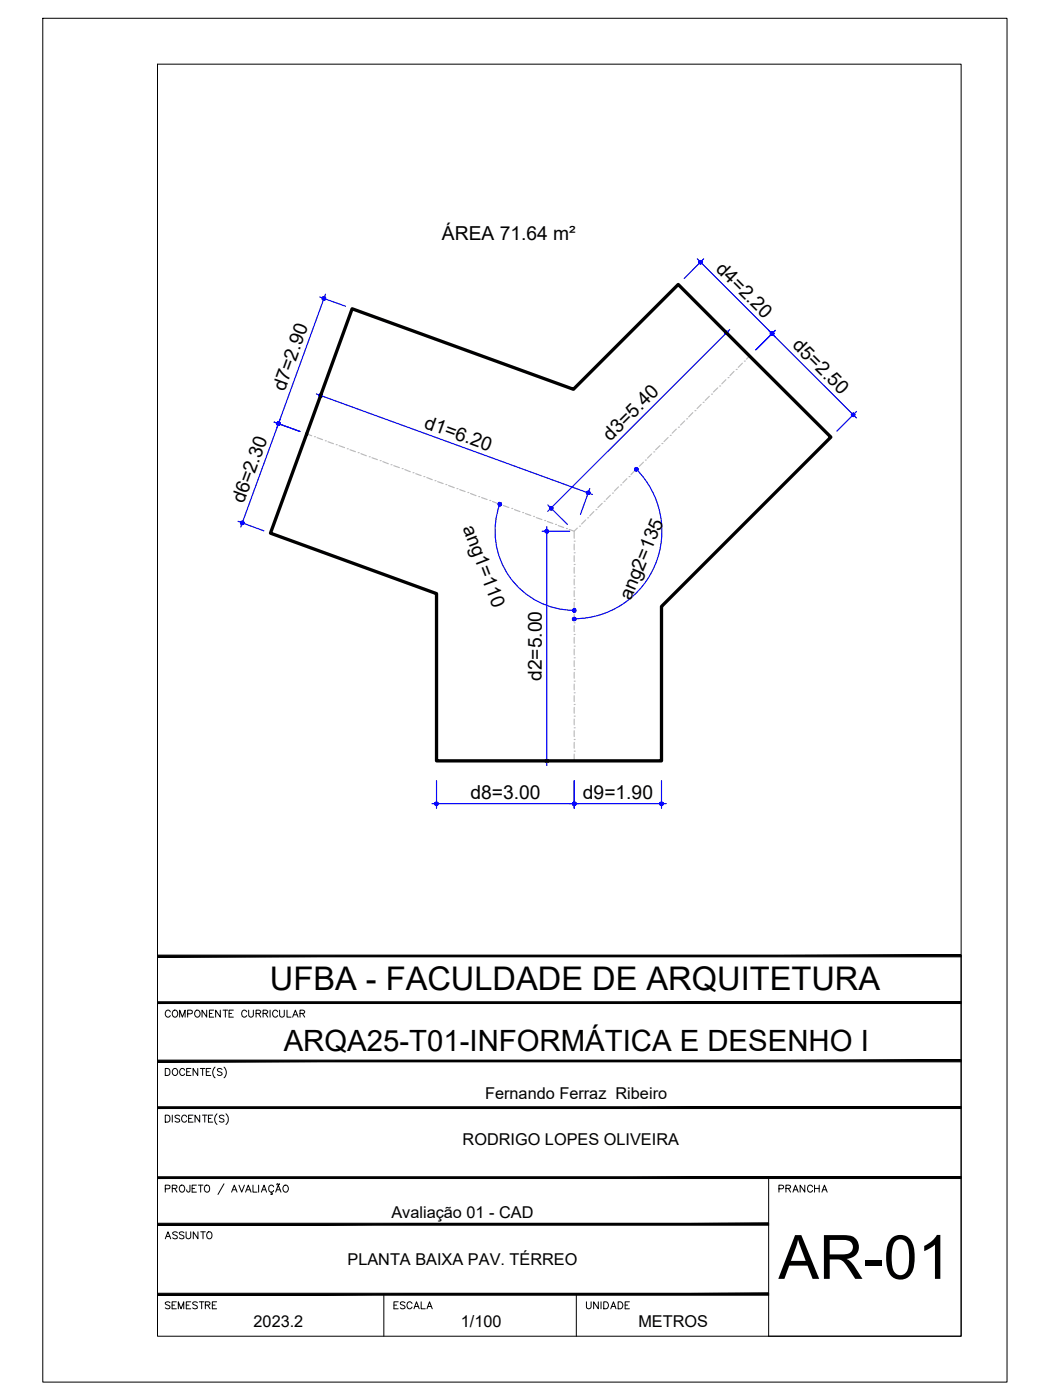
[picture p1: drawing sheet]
<svg xmlns="http://www.w3.org/2000/svg" width="229mm" height="305mm" viewBox="0 0 229 305" stroke-linecap="round" stroke-linejoin="round" font-family="sans-serif">
<!-- layer: ARQ_EIXO CINZA 04 -->
<g fill="none" stroke="#bababa" stroke-width=".25">
<path d="M161.6 79.1l-.9 .9M162.1 78.6h.1M163.2 77.5l-.7 .7M66.8 94.5l1.1 .4M68.5 95.1h.1M69 95.3l1.2 .4M70.8 96h.1M71.4 96.2l1.2 .4M73.2 96.8h.1M73.8 97l1.2 .5M75.6 97.7h.1M76.2 97.9l1.2 .4"/>
<path d="M78 98.6h.1M78.6 98.8l1.2 .4M80.4 99.4h.1M81 99.7l1.2 .4M141.9 98.8l-.9 .9M142.3 98.4h.1M143.7 97l-1 .9M144.1 96.6h.1M145.5 95.3l-.9 .8M145.9 94.8h.1M147.2 93.4l-.9 .9M147.7 93h.1"/>
<path d="M149.1 91.7l-.9 .8M149.5 91.2h.1M150.8 89.8l-.9 1M151.3 89.4h.1M152.7 88.1l-.9 .8M153.1 87.6h.1M154.4 86.3l-.9 .9M154.9 85.8h.1M156.3 84.5l-1 .8M156.7 84h.1M158 82.7l-.9 .9M158.5 82.2h.1"/>
<path d="M159.8 80.9l-.9 .9M160.3 80.4h.1M82.8 100.3h.1M83.4 100.5l1.1 .5M85.1 101.2h.1M85.7 101.4l1.3 .4M87.5 102h.1M88.1 102.2l1.2 .5M89.9 102.9h.1M90.5 103.1l1.2 .4M92.3 103.8h.1M92.9 104l1.2 .4"/>
<path d="M94.7 104.6h.1M95.3 104.9l1.2 .4M97.1 105.5h.1M97.7 105.7l1.2 .5M99.5 106.4h.1M100.1 106.6l1.2 .4M101.9 107.2h.1M102.4 107.4l1.2 .5M104.2 108.1h.1M104.9 108.3l1.1 .5M106.6 109h.1M107.2 109.2l1.2 .4"/>
<path d="M109 109.9h.1M109.6 110.1l1.2 .4M111.4 110.7h.1M112 111l1.2 .4M113.8 111.6h.1M114.4 111.8l1.2 .4M116.2 112.4h.1M116.8 112.7l1.2 .4M118.6 113.3h.1M119.2 113.5l1.2 .5M120.9 114.2h.1M121.5 114.4l1.2 .5"/>
<path d="M123.3 115.1h.1M124 115.3l1 .4M125 117.8h.1M125 118.4v1.3M125.7 115l-.7 .7v1.5M126.2 114.6h.1M127.5 113.2l-.9 .9M127.9 112.7h.1M129.3 111.4l-.9 .9M129.8 111h.1M131.1 109.6l-.9 .9M131.5 109.1h.1"/>
<path d="M132.9 107.8l-.9 .9M133.3 107.4h.1M134.7 106l-.9 .9M135.1 105.6h.1M136.5 104.2l-.9 .9M136.9 103.8h.1M138.3 102.4l-.9 .9M138.7 102h.1M140.1 100.6l-.9 .9M140.5 100.2h.1M125 138.1h.1M125 135.6h.1"/>
<path d="M125 133.1h.1M125 130.5h.1M125 128h.1M125 125.4h.1M125 122.9h.1M125 120.4h.1M125 121v1.3M125 123.5v1.3M125 126.1v1.2M125 128.6v1.3M125 131.1v1.3M125 133.7v1.3"/>
<path d="M125 136.2v1.3M125 138.8v1.2M125 158.5h.1M125 155.9h.1M125 153.4h.1M125 150.8h.1M125 148.3h.1M125 145.8h.1M125 143.2h.1M125 140.7h.1M125 141.3v1.3M125 143.8v1.3"/>
<path d="M125 146.4v1.3M125 148.9v1.3M125 151.5v1.2M125 154v1.3M125 156.5v1.3M125 159.1v1.3M125 163.5h.1M125 161h.1M125 161.6v1.3M125 164.2v1.5"/>
</g>
<!-- layer: COTA AZUL -->
<g fill="none" stroke="#00f" stroke-width=".25">
<path d="M151.8 56.3l17 17M153.2 56.3l-4.2 4.3M69.6 64.6l5.6 2.1M70.9 64.1l-18.5 50.7M157.4 71.8l4.3 4.2M158.9 71.8l-39.6 39.5M167.3 71.9l19.2 19.1M168.8 71.9l-4.3 4.3M59.7 91.9l5.6 2M68.9 85.8l60.1 21.9M70.1 85.2l-2 5.6M186.5 89.6l-4.3 4.3"/>
<path d="M51.8 113.5l5.6 2.1M108.8 109.7a17.3 17.3 0 0 0 16.2 23.2M118 115.7h6M119 114.7v52M119.3 109.9l4.2 4.3M128.4 106.4l-2 5.6M138.5 102.1a19.1 19.1 0 0 1 4.2 20.8 19.1 19.1 0 0 1-17.7 11.8M94 175h51M95 170v6M118 165.7h6M125 170v6M144 170v6"/>
</g>
<!-- layer: 0 -->
<g fill="#00f" stroke="#00f" stroke-width=".22">
<path d="M69.5 86l-.1 .1h.4zM69.4 86.1h.4l-.3 .3zM69.5 86.4h.2l.1-.3z"/>
<path d="M69.8 86.1l-.1 .3 .1 .1zM69.8 86.1l.3 .3-.3 .1zM69.8 86.1l.3 .3v-.2z"/>
<path d="M69.8 86.1l.3 .1 .1-.2zM69.8 86.1l.3-.2 .1 .1zM69.9 85.8l-.1 .3 .3-.2z"/>
<path d="M69.7 85.7l.1 .4 .1-.3zM69.6 85.8l.1-.1 .1 .4zM69.6 85.8l-.1 .2 .3 .1z"/>
<path d="M128.1 107.3l.3 .1v-.2zM128.1 107.3l.3-.2v.1zM128.2 106.9l-.1 .4 .3-.2z"/>
<path d="M128 106.9l.1 .4 .1-.4zM127.8 107l.2-.1 .1 .4zM127.8 107l-.1 .2 .4 .1z"/>
<path d="M127.7 107.2v.2l.4-.1zM127.7 107.4l.4-.1-.3 .2zM127.8 107.5l.1 .2 .2-.4z"/>
<path d="M128.1 107.3l-.2 .4h.2zM128.1 107.3l.2 .3-.2 .1zM128.1 107.3l.2 .3 .1-.2z"/>
<path d="M118.9 115.4l.1 .3v-.4zM118.7 115.5l.2-.1 .1 .3zM118.7 115.5v.2h.3z"/>
<path d="M118.7 115.7v.2l.3-.2zM118.7 115.9l.3-.2-.1 .3zM119 115.7l-.1 .3h.1z"/>
<path d="M119 115.7v.3h.3zM119 115.7l.4 .2-.1 .1zM119 115.7l.4 .2v-.2z"/>
<path d="M119 115.7h.4v-.2zM119.3 115.4l.1 .1-.4 .2zM119 115.3v.4l.3-.3z"/>
<path d="M119 165.7v.3h.3zM119 165.7l.4 .2-.1 .1zM119 165.7l.4 .2v-.2z"/>
<path d="M119 165.7h.4v-.2zM119.3 165.4l.1 .1-.4 .2zM119 165.3v.4l.3-.3z"/>
<path d="M118.9 165.4l.1 .3v-.4zM118.7 165.5l.2-.1 .1 .3zM118.7 165.5v.2h.3z"/>
<path d="M118.7 165.7v.2l.3-.2zM118.7 165.9l.3-.2-.1 .3zM119 165.7l-.1 .3h.1z"/>
<path d="M120 110.6l-.3 .3 .2 .1zM120 110.6l.1 .4h-.2zM120 110.6l.1 .4 .1-.1z"/>
<path d="M120 110.6l.2 .3 .2-.2zM120 110.6l.4-.1v.2zM120 110.6l.4-.1-.2-.1z"/>
<path d="M120.1 110.3l-.1 .3 .2-.2zM119.9 110.3h.2l-.1 .3zM119.7 110.4l.3 .2-.1-.3z"/>
<path d="M119.7 110.4l-.1 .1 .4 .1zM119.6 110.5l.4 .1-.4 .1zM119.6 110.7l.1 .2 .3-.3z"/>
<path d="M158.2 72.1v.3l.2-.2zM158.1 72.1h.1v.3zM157.9 72.2l.3 .2-.1-.3z"/>
<path d="M157.9 72.2l-.1 .1 .4 .1zM157.8 72.3l.4 .1-.4 .2zM157.8 72.6l.1 .1 .3-.3z"/>
<path d="M158.2 72.4l-.3 .3 .2 .1zM158.2 72.4v.4h-.1zM158.2 72.4v.4l.2-.1z"/>
<path d="M158.2 72.4l.2 .3 .1-.1zM158.2 72.4l.3-.1v.3zM158.2 72.4l.3-.1-.1-.1z"/>
<path d="M152.2 56.8l-.1 .2 .4 .1zM152.1 57l.4 .1-.4 .1zM152.1 57.2l.1 .1 .3-.2z"/>
<path d="M152.2 57.3l.2 .1 .1-.3zM152.5 57.1l.1 .3h-.2zM152.5 57.1l.1 .3 .2-.1z"/>
<path d="M152.5 57.1l.3 .2 .1-.1zM152.5 57.1l.4-.1v.2zM152.8 56.8l-.3 .3 .4-.1z"/>
<path d="M152.6 56.7l-.1 .4 .3-.3zM152.4 56.7h.2l-.1 .4zM152.2 56.8l.3 .3-.1-.4z"/>
<path d="M168.1 72.6l.2 .3 .1-.2zM168.1 72.6l.3-.1v.2zM168.3 72.3l-.2 .3 .3-.1z"/>
<path d="M168.1 72.3v.3l.2-.3zM168 72.3h.1v.3zM167.8 72.3l.3 .3-.1-.3z"/>
<path d="M167.8 72.3l-.1 .2 .4 .1zM167.7 72.5l.4 .1-.4 .1zM167.7 72.7l.1 .2 .3-.3z"/>
<path d="M168.1 72.6l-.3 .3 .2 .1zM168.1 72.6v.4h-.1zM168.1 72.6v.4l.2-.1z"/>
<path d="M167.8 72.3l-.1 .2 .4 .1zM167.7 72.5l.4 .1-.4 .1zM167.7 72.7l.1 .2 .3-.3z"/>
<path d="M168.1 72.6l-.3 .3 .2 .1zM168.1 72.6v.4h-.1zM168.1 72.6v.4l.2-.1z"/>
<path d="M168.1 72.6l.2 .3 .1-.2zM168.1 72.6l.3-.1v.2zM168.3 72.3l-.2 .3 .3-.1z"/>
<path d="M168.1 72.3v.3l.2-.3zM168 72.3h.1v.3zM167.8 72.3l.3 .3-.1-.3z"/>
<path d="M185.8 90.3l.2 .3 .1-.2zM185.8 90.3l.3-.1v.2zM185.8 90.3l.3-.1-.1-.2z"/>
<path d="M185.8 90v.3l.2-.3zM185.7 90h.1v.3zM185.5 90l.3 .3-.1-.3z"/>
<path d="M185.5 90l-.1 .2 .4 .1zM185.4 90.2l.4 .1-.4 .1zM185.4 90.4l.1 .2 .3-.3z"/>
<path d="M185.5 90.6l.2 .1 .1-.4zM185.8 90.3v.4h-.1zM185.8 90.3v.4l.2-.1z"/>
<path d="M60.5 91.9l.1 .3 .1-.3zM60.4 91.9h.1l.1 .3zM60.4 91.9l-.2 .2 .4 .1z"/>
<path d="M60.2 92.1v.2l.4-.1zM60.2 92.3l.4-.1-.3 .3zM60.3 92.5l.2 .1 .1-.4z"/>
<path d="M60.6 92.2l-.1 .4h.2zM60.6 92.2l.2 .3-.1 .1zM60.6 92.2l.2 .3 .2-.1z"/>
<path d="M60.6 92.2l.4 .2v-.2zM60.6 92.2l.3-.2 .1 .2zM60.7 91.9l-.1 .3 .3-.2z"/>
<path d="M52.7 113.8l-.1 .4h.2zM52.7 113.8l.3 .3-.2 .1zM52.7 113.8l.3 .3 .1-.1z"/>
<path d="M52.7 113.8l.4 .2v-.2zM52.7 113.8l.3-.2 .1 .2zM52.9 113.5l-.2 .3 .3-.2z"/>
<path d="M52.7 113.5v.3l.2-.3zM52.5 113.5h.2v.3zM52.5 113.5l-.1 .2 .3 .1z"/>
<path d="M52.4 113.7v.2l.3-.1zM52.4 113.9l.3-.1-.2 .3zM52.5 114.1l.1 .1 .1-.4z"/>
<path d="M60.6 92.2l-.1 .4h.2zM60.6 92.2l.2 .3-.1 .1zM60.6 92.2l.2 .3 .2-.1z"/>
<path d="M60.6 92.2l.4 .2v-.2zM60.6 92.2l.3-.2 .1 .2zM60.7 91.9l-.1 .3 .3-.2z"/>
<path d="M60.5 91.9l.1 .3 .1-.3zM60.4 91.9h.1l.1 .3zM60.4 91.9l-.2 .2 .4 .1z"/>
<path d="M60.2 92.1v.2l.4-.1zM60.2 92.3l.4-.1-.3 .3zM60.3 92.5l.2 .1 .1-.4z"/>
<path d="M70.5 64.6v.4l.2-.4zM70.3 64.7l.2-.1v.4zM70.3 64.7l-.1 .2 .3 .1z"/>
<path d="M70.2 64.9l-.1 .2 .4-.1zM70.1 65.1l.4-.1-.3 .2zM70.2 65.2l.2 .1 .1-.3z"/>
<path d="M70.5 65l-.1 .3 .2 .1zM70.5 65l.3 .3-.2 .1zM70.5 65l.3 .3 .1-.2z"/>
<path d="M70.5 65l.4 .1v-.2zM70.5 65l.3-.3 .1 .2zM70.7 64.6l-.2 .4 .3-.3z"/>
<path d="M125 175h.4l-.1-.2zM125.2 174.7l.1 .1-.3 .2zM125 174.6v.4l.2-.3z"/>
<path d="M124.8 174.7l.2 .3v-.4zM124.8 174.7l.2 .3-.3-.2zM124.7 174.8l-.1 .2h.4z"/>
<path d="M124.6 175l.1 .2 .3-.2zM124.7 175.2l.3-.2-.2 .3zM125 175l-.2 .3h.2z"/>
<path d="M125 175v.3h.2zM125 175l.3 .2-.1 .1zM125 175l.3 .2 .1-.2z"/>
<path d="M94.7 175v.2l.3-.2zM94.7 175.2l.3-.2-.2 .3zM95 175l-.2 .3h.2z"/>
<path d="M95 175v.3h.2zM95 175l.3 .2-.1 .1zM95 175l.3 .2 .1-.2z"/>
<path d="M95 175h.4l-.1-.2zM95.2 174.7l.1 .1-.3 .2zM95 174.6v.4l.2-.3z"/>
<path d="M94.8 174.7l.2 .3v-.4zM94.8 174.7l.2 .3-.3-.2zM94.7 174.8v.2h.3z"/>
<path d="M144 175h.4v-.2zM144.2 174.7l.2 .1-.4 .2zM144 174.6v.4l.2-.3z"/>
<path d="M143.8 174.7l.2 .3v-.4zM143.7 174.8l.1-.1 .2 .3zM143.7 174.8l-.1 .2h.4z"/>
<path d="M143.6 175l.1 .2 .3-.2zM143.7 175.2l.3-.2-.2 .3zM144 175l-.2 .3h.2z"/>
<path d="M144 175v.3h.2zM144 175l.4 .2-.2 .1zM144 175l.4 .2v-.2z"/>
<path d="M124.6 175l.1 .2 .3-.2zM124.7 175.2l.3-.2-.2 .3zM125 175l-.2 .3h.2z"/>
<path d="M125 175v.3h.2zM125 175l.3 .2-.1 .1zM125 175l.3 .2 .1-.2z"/>
<path d="M125 175h.4l-.1-.2zM125.2 174.7l.1 .1-.3 .2zM125 174.6v.4l.2-.3z"/>
<path d="M124.8 174.7l.2 .3v-.4zM124.8 174.7l.2 .3-.3-.2zM124.7 174.8l-.1 .2h.4z"/>
<path d="M108.8 109.4v.4l.2-.4zM108.6 109.5l.2-.1v.4zM108.6 109.5l-.1 .1 .3 .2z"/>
<path d="M108.5 109.6v.3l.3-.1zM108.5 109.9l.3-.1-.3 .2zM108.5 110l.2 .2 .1-.4z"/>
<path d="M108.8 109.8l-.1 .4h.2zM108.8 109.8l.3 .3-.2 .1zM108.8 109.8l.3 .3 .1-.2z"/>
<path d="M108.8 109.8l.4 .1v-.2zM109.1 109.5l.1 .2-.4 .1zM109 109.4l-.2 .4 .3-.3z"/>
<path d="M125 132.9h.4l-.1-.2zM125.2 132.6l.1 .1-.3 .2zM125 132.5v.4l.2-.3z"/>
<path d="M124.8 132.6l.2 .3v-.4zM124.8 132.6l.2 .3-.3-.2zM124.7 132.7l-.1 .2h.4z"/>
<path d="M124.6 132.9l.1 .2 .3-.2zM124.7 133.1l.3-.2-.2 .3zM125 132.9l-.2 .3 .2 .1z"/>
<path d="M125 132.9v.4l.2-.1zM125 132.9l.3 .2-.1 .1zM125 132.9l.3 .2 .1-.2z"/>
<path d="M124.6 134.7l.1 .3 .3-.3zM124.7 135l.3-.3-.2 .4zM125 134.7l-.2 .4h.2z"/>
<path d="M125 134.7v.4h.2zM125 134.7l.3 .3-.1 .1zM125 134.7l.3 .3 .1-.3z"/>
<path d="M125 134.7h.4l-.1-.1zM125.2 134.5l.1 .1-.3 .1zM125 134.4v.3l.2-.2z"/>
<path d="M124.8 134.5l.2 .2v-.3zM124.8 134.5l.2 .2-.3-.1zM124.7 134.6l-.1 .1h.4z"/>
<path d="M138.3 101.9l-.1 .2 .3 .1zM138.2 102.1l.3 .1-.3 .1zM138.2 102.3l.1 .1 .2-.2z"/>
<path d="M138.5 102.2l-.2 .2 .1 .1zM138.5 102.2l.1 .3h-.2zM138.5 102.2l.1 .3 .2-.1z"/>
<path d="M138.5 102.2l.3 .2 .1-.1zM138.5 102.2l.4-.1v.2zM138.8 101.9l-.3 .3 .4-.1z"/>
<path d="M138.6 101.8l-.1 .4 .3-.3zM138.4 101.8h.2l-.1 .4zM138.3 101.9l.2 .3-.1-.4z"/>
</g>
<path d="M76.7 67.2l48.1 17.6 22.9-22.9 33.2 33.3-36.9 36.8v33.7h-49v-36.5l-36.1-13.1z" fill="none" stroke="#000" stroke-width=".72"/>
<!-- layer: MRG_EXTERNA -->
<path d="M9.3 4h209.9v296.9h-209.9z" fill="none" stroke="#000" stroke-width=".22"/>
<!-- layer: MRG_INTERNA -->
<path d="M34.3 14h175v276.9h-175z" fill="none" stroke="#000" stroke-width=".22"/>
<!-- layer: SIMB_01 -->
<g fill="#000" stroke="#000" stroke-width=".22">
<path d="M34.3 218.1v.4l175-.4zM34.3 218.5l175-.4v.4z"/>
<path d="M34.3 207.9v.4l175-.4zM34.3 208.3l175-.4v.4z"/>
<path d="M34.3 230.8v.4l175-.4zM34.3 231.2l175-.4v.4z"/>
<path d="M34.3 256.2v.4l175-.4zM34.3 256.6l175-.4v.4z"/>
<path d="M34.3 241v.3l175-.3zM34.3 241.3l175-.3v.3z"/>
<path d="M34.3 266.3v.4l133-.4zM34.3 266.7l133-.4v.4z"/>
<path d="M34.3 282h133v-.4zM34.3 281.6h133l-133 .4z"/>
</g>
<g fill="none" stroke="#000" stroke-width=".22">
<path d="M45 219.9v1.5l-1-1.5v1.5M46.5 219.9h-.9v1.5h.9M48 219.9v1.5l-1.1-1.5v1.5M48.6 219.9h1M49.1 219.9v1.5M50.8 219.9h-.9v1.5h.9M54.1 219.9v1.1l.5 .4h.3l.3-.4v-1.1M58.8 219.9v1.5M60.9 219.9v1.1l.4 .4 .5-.2 .1-1.3M62.5 219.9v1.5h.9M209.3 208.1v82.8h-42v-34.5M36 232.6h.5a.82 .82 0 0 1 .5 .8 .82 .82 0 0 1-.5 .7h-.5z"/>
<path d="M37.1 220.3a.56 .56 0 0 0-.7-.4 .56 .56 0 0 0-.4 .6 .63 .63 0 0 0 .2 .8 .63 .63 0 0 0 .9-.2M37.7 220.1a.72 .72 0 0 1 1 .2 .72 .72 0 0 1-.3 1.1 .72 .72 0 0 1-.9-.4 .72 .72 0 0 1 .2-.9zM37.7 232.8a.72 .72 0 0 1 1 .2 .72 .72 0 0 1-.3 1.1 .72 .72 0 0 1-.9-.4 .72 .72 0 0 1 .2-.9zM39.1 221.4v-1.5l.6 1.5 .6-1.5v1.5M40.2 233a.56 .56 0 0 0-.6-.4 .56 .56 0 0 0-.5 .6 .63 .63 0 0 0 .3 .8 .63 .63 0 0 0 .8-.2M40.6 233.3h.6M40.9 220.7l.9-.1v-.5l-.3-.2h-.6v1.5M41.6 232.6h-1v1.5h1M42.7 220a.71 .71 0 0 1 .9 .7 .71 .71 0 0 1-.9 .7l-.3-.5v-.4zM43.1 232.6v1.5l-1.1-1.5v1.5M43.6 232.6h1M44.1 232.6v1.5"/>
<path d="M44.9 233.3h.6M45.6 220.6h.5M45.9 232.6h-1v1.5h1M46.8 232.3a1.57 1.57 0 0 0 0 2.4M48.3 232.8l-.3-.2-.7 .2 .2 .4 .5 .2 .3 .3v.2l-.3 .2-.7-.2M48.8 232.3a1.57 1.57 0 0 1 0 2.4M49.9 220.6h.5M53.7 220.3a.56 .56 0 0 0-.6-.4 .56 .56 0 0 0-.5 .6 .63 .63 0 0 0 .3 .8 .63 .63 0 0 0 .8-.2M55.8 220.6h.8l.2-.4-.4-.3h-.6v1.5M56.3 220.6l.5 .8M57.3 220.6h.8l.2-.4-.4-.3h-.6v1.5M57.8 220.6l.5 .8"/>
<path d="M60.5 220.3a.56 .56 0 0 0-.7-.4 .56 .56 0 0 0-.4 .6 .63 .63 0 0 0 .2 .8 .63 .63 0 0 0 .9-.2M63.7 221.4l.6-1.5 .6 1.5M63.9 220.9h.7M65.3 220.6h.9l.1-.4-.3-.3h-.7v1.5M65.8 220.6l.5 .8M36 242.8h.5a.82 .82 0 0 1 .5 .7 .82 .82 0 0 1-.5 .8h-.5zM36 258.8l.9-.1 .1-.6-1-.1v1.5M37.5 258.7l1-.1v-.5l-1-.1v1.5M37.5 242.8v1.5M38 258.7l.5 .8M39.1 243l-.3-.2-.7 .2 .2 .4 .7 .3 .1 .2v.2l-.3 .2-.7-.2M39.2 258.2a.72 .72 0 0 1 1 .2 .72 .72 0 0 1-.3 1.1 .72 .72 0 0 1-.9-.4 .72 .72 0 0 1 .2-.9z"/>
<path d="M40.6 243.2a.56 .56 0 0 0-.6-.4 .56 .56 0 0 0-.5 .6 .63 .63 0 0 0 .3 .8 .63 .63 0 0 0 .8-.2M41.1 243.5h.6M41.4 258l-.1 1.4-.4 .1-.2-.1-.1-.4M41.8 258.7h.6M42 242.8h-.9v1.5h.9M42.8 258h-1v1.5h1M43.2 258h1M43.5 242.8v1.5l-1-1.5v1.5M43.7 258v1.5M44.1 242.8h1M44.6 242.8v1.5M44.6 258.2a.63 .63 0 0 1 .8-.1 .63 .63 0 0 1 .2 .9 .57 .57 0 0 1-.5 .6 .57 .57 0 0 1-.6-.6z"/>
<path d="M45.4 243.5h.5M46.3 242.8h-.9v1.5h.9M47.2 242.5a1.57 1.57 0 0 0 0 2.3M48.8 243l-.4-.2-.6 .2 .1 .4 .7 .3 .2 .2v.2l-.4 .2-.6-.2M48.8 257.7l-1.3 2.4M49.2 242.5a1.57 1.57 0 0 1 0 2.3M50.4 259.5l.6-1.5 .6 1.5M50.7 259h.7M52 258l.6 1.5 .6-1.5M53.5 259.5l.6-1.5 .6 1.5M53.7 259h.7M55.1 258v1.5h.9"/>
<path d="M56.3 258v1.5M56.9 259.5l.6-1.5 .5 1.5M57.1 259h.7M59.1 259.5v.3l.2 .2h-.4M59.6 258.4a.6 .6 0 0 0-.9-.3 .6 .6 0 0 0-.2 .9 .54 .54 0 0 0 .4 .5 .54 .54 0 0 0 .7-.3M60 259.5l.6-1.5 .6 1.5M60.2 259h.8M60.3 257.8l-.1 .1M60.3 257.8h.2M60.5 257.8l.1 .1M60.6 257.9h.2M60.9 257.7l-.1 .2"/>
<path d="M61.8 258.2a.72 .72 0 0 1 1 .2 .72 .72 0 0 1-.3 1.1 .72 .72 0 0 1-.9-.4 .72 .72 0 0 1 .2-.9zM83.6 281.8v9.1M125.5 281.8v9.1"/>
</g>
<text font-size="13.3" x="169.5" y="278.4">AR-01</text>
<text font-size="7.1" x="58.8" y="215.6">UFBA - FACULDADE DE ARQUITETURA</text>
<text font-size="6.4" x="61.8" y="228.9">ARQA25-T01-INFORMÁTICA E DESENHO I</text>
<g font-size="4.4">
<text x="168.3" y="260.7">PRANCHA</text>
<text x="34.9" y="270.9">ASSUNTO</text>
<text x="34.9" y="286.1">SEMESTRE</text>
<text x="84.7" y="286.1">ESCALA</text>
<text x="126.3" y="286.1">UNIDADE</text>
</g>
<g font-size="4.2">
<text x="96.2" y="52.3">ÁREA 71.64 m²</text>
<text x="155.7" y="58.7" transform="rotate(45 155.7 58.7)">d4=2.20</text>
<text x="172.3" y="75.4" transform="rotate(45 172.3 75.4)">d5=2.50</text>
<text x="62" y="85.4" transform="rotate(-70 62 85.4)">d7=2.90</text>
<text x="92.2" y="93.1" transform="rotate(20 92.2 93.1)">d1=6.20</text>
<text x="132.9" y="96.2" transform="rotate(-45 132.9 96.2)">d3=5.40</text>
<text x="53.1" y="109.8" transform="rotate(-70 53.1 109.8)">d6=2.30</text>
<text x="100.7" y="115" transform="rotate(69 100.7 115)">ang1=110</text>
<text x="137.3" y="130.9" transform="rotate(-67 137.3 130.9)">ang2=135</text>
<text x="118" y="148.3" transform="rotate(-90 118 148.3)">d2=5.00</text>
<text x="102.4" y="173.9">d8=3.00</text>
<text x="126.9" y="173.9">d9=1.90</text>
</g>
<g font-size="3.5">
<text x="105.6" y="239.3">Fernando Ferraz Ribeiro</text>
<text x="100.7" y="249.3">RODRIGO LOPES OLIVEIRA</text>
<text x="85.2" y="265.2">Avaliação 01 - CAD</text>
<text x="75.6" y="275.4">PLANTA BAIXA PAV. TÉRREO</text>
<text x="55.2" y="289">2023.2</text>
<text x="100.3" y="289">1/100</text>
<text x="139" y="289">METROS</text>
</g>
</svg>
